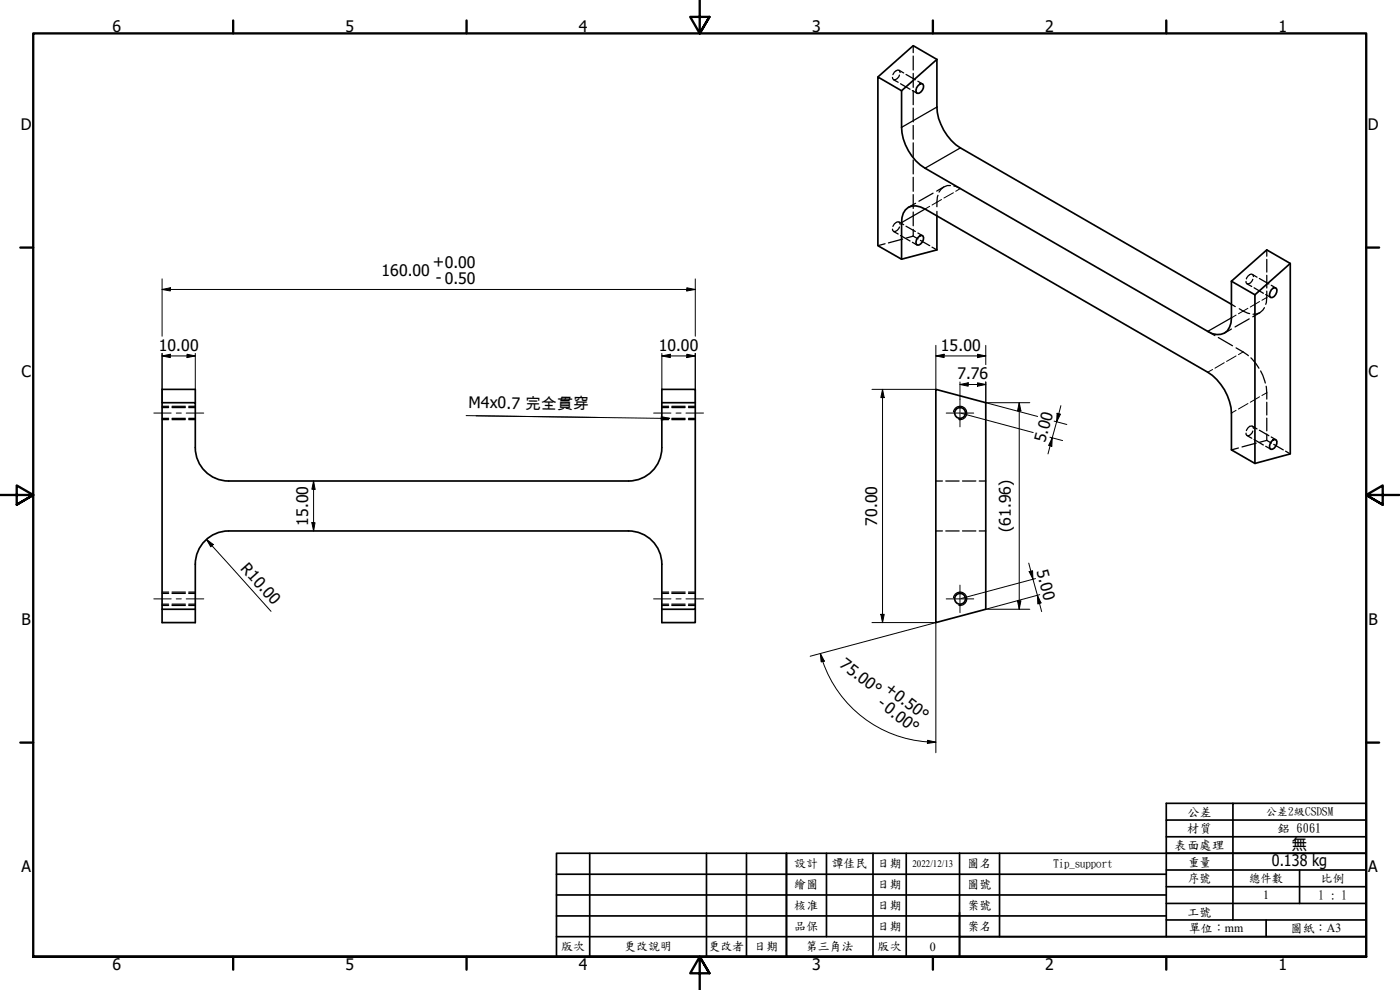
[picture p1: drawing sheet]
<svg xmlns="http://www.w3.org/2000/svg" width="420mm" height="297mm" viewBox="0 0 420 297" stroke-linecap="round" stroke-linejoin="round" font-family="sans-serif">
<!-- layer: Hidden (ISO) -->
<g fill="none" stroke="#000" stroke-width=".38">
<path d="M274.1 13.7v2.1M274.1 16.8v4.2M268.2 23.9l1.4 .8M269.8 21.1l1.4 .8M269.9 22.5a1.73 1.73 0 0 1-1.7 1.4l-.4-.7M270.1 21.8l-.2-.6a1.51 1.51 0 0 0-1.9 1.2M270.3 25.1l2.8 1.7M271.9 22.3l2.8 1.6M273.8 27.2l1.4 .8M274.1 22v4.2M274.1 27.2v4.2M274.1 32.4v4.2"/>
<path d="M274.1 37.6v4.2M275.5 24.4l1.4 .8M274.1 42.8v4.2M274.1 48v4.2M274.1 53.2v4.2M274.1 58.4v4.1M280 58l-4.2 2.4M281.5 58.6l-.3 3.4M283.2 56.1l-2.1 1.2M285.2 55.7a3.4 3.4 0 0 0-3.4 1.9M286.3 55.8l1.9 .8M265.6 73.1l-2.1 .6"/>
<path d="M268.2 69.5l1.4 .7M269.8 66.6l1.4 .8M269.9 68.1a1.76 1.76 0 0 1-1.7 1.4l-.4-.7M270.1 67.3l-.2-.6a1.51 1.51 0 0 0-1.9 1.2M270.3 70.7l2.8 1.6M270.9 71.7l-4.3 1.2M271.9 67.9l2.8 1.6M273.8 72.7l1.4 .8M274.1 68.8v2.1l-2.1 .5M274.1 70.9l1.4 .8M274.1 63.6v4.1M274.8 61l-2.2 1.2"/>
<path d="M275.5 69.9l1.4 .8M276.2 72.1l2.8 1.6M279.7 74.2l1.5 .8M281.2 63.4v1.4M380.2 75v1.9M380.2 77.8v3.8M362.5 99.4l2.1 1.3M369.6 98.7l-2.1 1.2M369.6 91.3l1.1 .7M371.9 92.6l3.1 1.5M374.2 85.1l1.5 .9M374.9 95.7l-4.3 2.4"/>
<path d="M375.9 82.3l1.4 .9M376 83.8a1.59 1.59 0 0 1-1.7 1.3l-.3-.3v-.4M376.2 83l-.2-.6a1.43 1.43 0 0 0-1.9 1.3M376.4 86.3l2.8 1.7M378 83.6l2.8 1.6M378.1 93.8l-2.1 1.2M379.5 92.3a3.4 3.4 0 0 1-3.5 2M379.9 88.4l1.4 .8M380.2 87.4v1.9l-.3 2M380.2 82.6v3.8M381.5 85.6l1.4 .8M365.6 101.3l4.3 2.4"/>
<path d="M371 104.4l3.6 2.3M375.4 107.4l2.4 3.1M378.3 111.3l1.4 3.6M380 115.9l.2 3.8M48.6 125.5h2M48.6 122.3h2M48.6 125.9h2M48.6 121.9h2M51.6 125.5h4M51.6 122.3h4M51.6 125.9h4M51.6 121.9h4"/>
<path d="M56.6 125.5h2M56.6 122.3h2M56.6 125.9h2M56.6 121.9h2M198.6 125.5h2.1M198.6 122.3h2.1M198.6 125.9h2.1M198.6 121.9h2.1M201.6 125.5h4M201.6 122.3h4M201.6 125.9h4M201.6 121.9h4"/>
<path d="M206.6 125.5h2.1M206.6 122.3h2.1M206.6 125.9h2.1M206.6 121.9h2.1M371.7 134.4l-2.1 .6M374.2 130.7l1.5 .8M375.9 127.9l1.4 .8M376 129.3a1.59 1.59 0 0 1-1.7 1.4l-.3-.3v-.4M376.2 128.5l-.2-.6a1.43 1.43 0 0 0-1.9 1.3M376.4 131.9l2.8 1.6M377 133l-4.3 1.1M378 129.1l2.8 1.6"/>
<path d="M379.9 133.9l1.4 .8M380.2 120.7v3.8M380.2 125.5v3.8M380.2 130.2v1.9M380.2 132.1l-2.2 .6M380.2 132.1l1.4 .9M381.5 131.1l1.4 .8M382.3 133.3l2.8 1.7M385.8 135.4l1.4 .8M280.9 159.3h1.9M280.9 144.3h1.9M283.8 159.3h4"/>
<path d="M283.8 144.3h4M288.9 159.3h4M288.9 144.3h4M293.9 159.3h1.9M293.9 144.3h1.9M48.6 178h2M48.6 177.7h2M51.6 178h4M51.6 177.7h4M56.6 178h2M56.6 177.7h2M198.6 178h2.1"/>
<path d="M198.6 177.7h2.1M201.6 178h4M201.6 177.7h4M206.6 178h2.1M206.6 177.7h2.1M48.6 181.3h2M48.6 181.7h2M51.6 181.3h4M51.6 181.7h4M56.6 181.3h2M56.6 181.7h2M198.6 181.3h2.1"/>
<path d="M198.6 181.7h2.1M201.6 181.3h4M201.6 181.7h4M206.6 181.3h2.1M206.6 181.7h2.1"/>
</g>
<!-- layer: Visible (ISO) -->
<g fill="none" stroke="#000" stroke-width=".51">
<path d="M281.2 17.8v14.3a15.6 15.6 0 0 0 7 12.3l81.4 46.9M281.2 17.8l-7.1-4.1-10.6 9.4M281.2 17.8l-10.6 9.4M275.5 25.7l1-.6 .5 .2a2 2 0 0 1-1.7 2.7 1.56 1.56 0 0 1 .2-2.3zM270.6 77.8v-11a4.5 4.5 0 0 1 3.1-5h1.2l2.7 .9 84.9 49a15.7 15.7 0 0 1 7.1 12.2v11.1l7 4.1v-50.7M270.6 77.8l-7.1-4.1v-50.6l7.1 4.1v11a15.4 15.4 0 0 0 7 12.3l84.9 48.9a4.2 4.2 0 0 0 6.9-2.5l.2-12.5M275.5 71.2l1-.6 .5 .2a2 2 0 0 1-1.7 2.7 1.56 1.56 0 0 1 .2-2.3zM281.2 64.8v10.2l-10.6 2.8M387.2 79v57.2l-10.6 2.9M369.6 84.4l10.6-9.4 7 4-10.6 9.4M369.6 84.4l7 4M381.6 86.9l.5-.4 .6-.2 .3 .2a2 2 0 0 1-1.7 2.8 1.81 1.81 0 0 1 .3-2.4z"/>
<path d="M280.9 116.8l14.9 4v62l-14.9 4zM48.6 120.8v-4h10v4M198.6 120.8h10.1M208.7 120.8v-4h-10.1v17.5a10 10 0 0 1-10 10h-120M208.7 120.8v62h-10.1M381.6 132.4l.5-.4 .6-.1 .3 .2a2 2 0 0 1-1.7 2.7 1.81 1.81 0 0 1 .3-2.4zM68.6 159.3a10 10 0 0 0-10 10M68.6 144.3a10 10 0 0 1-10-10v-13.5h-10v62h10M68.6 159.3h120a10 10 0 0 1 10 10M58.6 169.3v17.5h-10v-4M198.6 169.3v17.5h10.1v-4"/>
<circle cx="288.1" cy="123.9" r="1.62"/>
<circle cx="288.1" cy="179.7" r="1.62"/>
</g>
<!-- layer: Visible Narrow (ISO) -->
<path d="M281.2 32.1l-10.6 6.1M288.2 44.4l-10.6 6.1M277.6 62.7l-7 4.1M369.6 95.4l-7.1 4M286.2 123.6a2 2 0 0 1 2.3-1.7 2 2 0 0 1 1.6 2.4 2 2 0 0 1-2.3 1.6M286.2 179.3a2 2 0 0 1 2.3-1.6 2 2 0 0 1 1.6 2.3 2 2 0 0 1-2.3 1.6" fill="none" stroke="#000" stroke-width=".38"/>
<!-- layer: Hidden Narrow (ISO) -->
<g fill="none" stroke="#000" stroke-width=".3">
<path d="M282.6 59.9l-2.9 1.6M286.1 57.8l-2.8 1.6M288.2 56.6l-1.4 .8M279 61.9l-1.4 .8M371 94.5l-1.4 .9M374.5 92.5l-2.8 1.7M378 90.5l-2.8 1.6M380.2 89.3l-1.5 .8M363.9 110.9l-1.4 .8M367.4 108.8l-2.8 1.7M371 106.8l-2.9 1.6M373.1 105.6l-1.4 .8"/>
<path d="M378 119l-2.8 1.7M380.2 117.8l-1.5 .9M371 123.1l-1.4 .8M374.5 121.1l-2.8 1.6"/>
</g>
<!-- layer: Border (ISO) -->
<g fill="none" stroke="#000" stroke-width=".7">
<path d="M70 6.1v3.9M140 6.1v3.9M210 0v10l-2.9-4.9h5.8l-2.9 4.9 2.9-4.9M280 6.1v3.9M350 6.1v3.9M6.1 74.3h3.9M410 74.3h3.9M0 148.5h10l-5-2.8v5.7l5-2.9-5 2.9M420 148.5h-10l5-2.8v5.7l-5-2.9 5 2.9M6.1 222.8h3.9M410 222.8h3.9M10 287.1v-277.1h400v277.1h-400h400"/>
<path d="M70 287.1v3.8M140 287.1v3.8M212.9 292l-2.9-4.9 2.9 4.9h-5.8l2.9-4.9v9.9M280 287.1v3.8M350 287.1v3.8"/>
</g>
<!-- layer: Title (ISO) -->
<g fill="none" stroke="#000" stroke-width=".51">
<path d="M167 256h69v31.1h-69zM177 256v31.1M212 256v31.1M224 256v31.1M248 256v25M262 256v31.1M272 256v31.1M288 256h122M288 256h-52v31.1h52v-13.3M288 256v25h122v-25M300 256v25M350 246h60v10h-60z"/>
<path d="M350 256v25M350 251.1h60M370 241h-20v5M410 246v-5h-40v35M167 274.8h183M167 268.5h183M167 262.3h183M350 271.1h60M350 261h60M350 266.1h60M350 276h60M380 276v5"/>
<path d="M390 261v10.1M167 281h121M288 281h122v6.1h-122z"/>
</g>
<!-- layer: Dimension (ISO) -->
<g fill="none" stroke="#000" stroke-width=".3">
<path d="M48.6 86.9l2.5-.6v1zM48.6 83.7v17.2M48.6 86.9h160.1M206.1 86.3l2.6 .6-2.6 .4zM208.7 83.7v17.2M48.6 106.8l2.5-.5v1zM48.6 106.8h10M48.6 106v14.8M56.1 106.3l2.5 .5-2.5 .5zM58.6 106v10.8M198.6 106.8l2.6-.5v1zM198.6 106.8h10.1"/>
<path d="M198.6 106v10.8M206.1 106.3l2.6 .5-2.6 .5zM208.7 106v14.8M264.9 116.8l.5 2.5h-1zM264.9 116.8v70M280.9 106.8l2.4-.5v1zM280.9 103.6v13.2h-19.2M280.9 106.8h14.9M288.1 115.4l2.5-.5v1zM288.1 115.4h7.7M288.1 114.6v5.2M293.4 106.3l2.4 .5-2.4 .5z"/>
<path d="M293.4 114.9l2.4 .5-2.4 .5zM295.8 103.6v5.8M295.8 114.6v6.2M288.5 124l21.6 5.8M295.8 120.8h13.3M295.8 120.8l15.6 4.2M305.9 120.8l.5 2.5h-1zM305.9 120.8v62M315.1 131.2l3.8 1M315.8 131.4l-.1 2.5-1-.2zM316.4 126.4l3.8 1M317.2 124l1.1 .3-1.2 2.2z"/>
<path d="M318.4 121.7l-3.9 14.5M93.6 156.8h1l-.5 2.5zM94.1 144.3l.5 2.5h-1zM94.1 144.3v15M62 161.8l2 1.6-.8 .7zM62 161.8l19.3 21.6M308.7 169l3.9 14.5M308.9 171.5l1-.3 .1 2.6zM310.8 173.6l-22.3 6M311.3 178.6l1.1 2.3-.9 .3zM312 178.4l-16.2 4.4h13.3M243.1 196.9l37.8-10.1v39.1"/>
<path d="M246.2 196.1l1.2 2.3-1 .2zM246.2 196.1l.8 2.4M246.9 198.5a35.8 35.8 0 0 0 34 24.2M261.7 186.8h19.2M264.4 184.3h1l-.5 2.5zM305.4 180.3h1l-.5 2.5zM278.4 222.1l2.5 .6-2.6 .4z"/>
</g>
<g fill="#000">
<path d="M48.6 86.9l2.5-.6v1z" fill-rule="evenodd"/>
<path d="M206.1 86.3l2.6 .6-2.6 .4z" fill-rule="evenodd"/>
<path d="M48.6 106.8l2.5-.5v1z" fill-rule="evenodd"/>
<path d="M56.1 106.3l2.5 .5-2.5 .5z" fill-rule="evenodd"/>
<path d="M198.6 106.8l2.6-.5v1z" fill-rule="evenodd"/>
<path d="M206.1 106.3l2.6 .5-2.6 .5z" fill-rule="evenodd"/>
<path d="M264.9 116.8l.5 2.5h-1z" fill-rule="evenodd"/>
<path d="M280.9 106.8l2.4-.5v1z" fill-rule="evenodd"/>
<path d="M288.1 115.4l2.5-.5v1z" fill-rule="evenodd"/>
<path d="M293.4 106.3l2.4 .5-2.4 .5z" fill-rule="evenodd"/>
<path d="M293.4 114.9l2.4 .5-2.4 .5z" fill-rule="evenodd"/>
<path d="M305.9 120.8l.5 2.5h-1z" fill-rule="evenodd"/>
<path d="M315.8 131.4l-.1 2.5-1-.2z" fill-rule="evenodd"/>
<path d="M317.2 124l1.1 .3-1.2 2.2z" fill-rule="evenodd"/>
<path d="M93.6 156.8h1l-.5 2.5z" fill-rule="evenodd"/>
<path d="M94.1 144.3l.5 2.5h-1z" fill-rule="evenodd"/>
<path d="M62 161.8l2 1.6-.8 .7z" fill-rule="evenodd"/>
<path d="M308.9 171.5l1-.3 .1 2.6z" fill-rule="evenodd"/>
<path d="M246.2 196.1l1.2 2.3-1 .2z" fill-rule="evenodd"/>
<path d="M264.4 184.3h1l-.5 2.5z" fill-rule="evenodd"/>
<path d="M305.4 180.3h1l-.5 2.5z" fill-rule="evenodd"/>
<path d="M311.3 178.6l1.1 2.3-.9 .3z" fill-rule="evenodd"/>
<path d="M278.4 222.1l2.5 .6-2.6 .4z" fill-rule="evenodd"/>
</g>
<!-- layer: Center Mark (ISO) -->
<path d="M288.1 119.8v8.3M284 123.9h8.2M284 179.7h8.2M288.1 175.6v8.2" fill="none" stroke="#000" stroke-width=".3"/>
<!-- layer: Centerline (ISO) -->
<path d="M46.2 123.9h5.2M52.9 123.9h1.5M55.9 123.9h5.3M196.2 123.9h5.2M202.9 123.9h1.5M205.9 123.9h5.2M46.2 179.7h5.2M52.9 179.7h1.5M55.9 179.7h5.3M196.2 179.7h5.2M202.9 179.7h1.5M205.9 179.7h5.2" fill="none" stroke="#000" stroke-width=".3"/>
<!-- layer: Symbol (ISO) -->
<path d="M139.9 124.7l40.7 .6M142.9 124.8l58.1 .7M198.4 125l2.6 .5-2.6 .5z" fill="none" stroke="#000" stroke-width=".3"/>
<path d="M198.4 125l2.6 .5-2.6 .5z" fill-rule="evenodd" fill="#000"/>
<g font-size="4.8">
<text x="33.7" y="9.6">6</text>
<text x="103.7" y="9.6">5</text>
<text x="173.7" y="9.6">4</text>
<text x="243.7" y="9.6">3</text>
<text x="313.7" y="9.6">2</text>
<text x="383.7" y="9.6">1</text>
<text x="6.2" y="38.9">D</text>
<text x="410.5" y="38.9">D</text>
<text x="114.5" y="82.8">160.00</text>
<text x="129.9" y="80.1">+0.00</text>
<text x="130.8" y="85">- 0.50</text>
<text x="47.6" y="105.2">10.00</text>
<text x="197.7" y="105.2">10.00</text>
<text x="282.4" y="105.2">15.00</text>
<text x="6.4" y="113.1">C</text>
<text x="287.3" y="113.8">7.76</text>
<text x="410.7" y="113.1">C</text>
<text x="140.7" y="122.5" transform="rotate(1 140.7 122.5)">M4x0.7 完全貫穿</text>
<text x="313.7" y="133" transform="rotate(-75 313.7 133)">5.00</text>
<text x="92.5" y="157.8" transform="rotate(-90 92.5 157.8)">15.00</text>
<text x="263.3" y="157.8" transform="rotate(-90 263.3 157.8)">70.00</text>
<text x="303.3" y="159.6" transform="rotate(-90 303.3 159.6)">(61.96)</text>
<text x="72" y="170.7" transform="rotate(48 72 170.7)">R10.00</text>
<text x="311" y="171.3" transform="rotate(75 311 171.3)">5.00</text>
<text x="6.4" y="187.4">B</text>
<text x="410.7" y="187.4">B</text>
<text x="251.7" y="199.9" transform="rotate(38 251.7 199.9)">75.00°</text>
<text x="265.4" y="207" transform="rotate(38 265.4 207)">+0.50°</text>
<text x="263.1" y="211.4" transform="rotate(38 263.1 211.4)">- 0.00°</text>
<text x="387.6" y="255.1">無</text>
<text x="6.4" y="261.7">A</text>
<text x="381.7" y="259.9">0.138 kg</text>
<text x="410.7" y="261.7">A</text>
<text x="33.7" y="290.9">6</text>
<text x="103.7" y="290.9">5</text>
<text x="173.7" y="290.9">4</text>
<text x="243.7" y="290.9">3</text>
<text x="313.7" y="290.9">2</text>
<text x="383.7" y="290.9">1</text>
</g>
<g font-size="3.7">
<text x="356.2" y="244.8">公差</text>
<text x="356.2" y="249.7">材質</text>
<text x="383.3" y="249.7">鋁 6061</text>
<text x="352.4" y="254.7">表面</text>
<text x="360" y="254.7">處理</text>
<text x="238.4" y="260.1">設</text>
<text x="242" y="260.1">計</text>
<text x="249.6" y="260.2">譚</text>
<text x="253.2" y="260.2">佳民</text>
<text x="263.4" y="260.2">日期</text>
<text x="290.4" y="260.2">圖</text>
<text x="294" y="260.2">名</text>
<text x="356.6" y="259.7">重量</text>
<text x="238.4" y="266.6">繪圖</text>
<text x="263.4" y="266.5">日期</text>
<text x="290.4" y="266.5">圖</text>
<text x="294" y="266.5">號</text>
<text x="356.6" y="264.7">序號</text>
<text x="374.9" y="264.7">總件數</text>
<text x="379.1" y="269.8">1</text>
<text x="395.7" y="269.8">1 : 1</text>
<text x="396.4" y="264.5">比例</text>
<text x="238.4" y="272.7">核准</text>
<text x="263.4" y="272.7">日期</text>
<text x="290.4" y="272.8">案號</text>
<text x="356.4" y="274.7">工號</text>
<text x="238.4" y="279">品</text>
<text x="242" y="279">保</text>
<text x="263.4" y="279">日期</text>
<text x="290.4" y="279.1">案名</text>
<text x="356.8" y="279.6">單位：mm</text>
<text x="387.4" y="279.6">圖</text>
<text x="391" y="279.6">紙：A3</text>
<text x="168.4" y="285.2">版</text>
<text x="172" y="285.2">次</text>
<text x="187.3" y="285.1">更改 明</text>
<text x="194.5" y="285.1">說</text>
<text x="212.6" y="285.2">更改</text>
<text x="219.8" y="285.2">者</text>
<text x="226.4" y="285.1">日期</text>
<text x="241.8" y="285.2">第三角法</text>
<text x="263.4" y="285.2">版</text>
<text x="267" y="285.2">次</text>
<text x="279.1" y="285.3">0</text>
</g>
<g font-size="3.4">
<text x="379.9" y="244.6">公差2級CSDSM</text>
<text x="316.2" y="260">Tip_support</text>
</g>
<text font-size="3" x="273.8" y="260.2">2022/12/13</text>
</svg>
